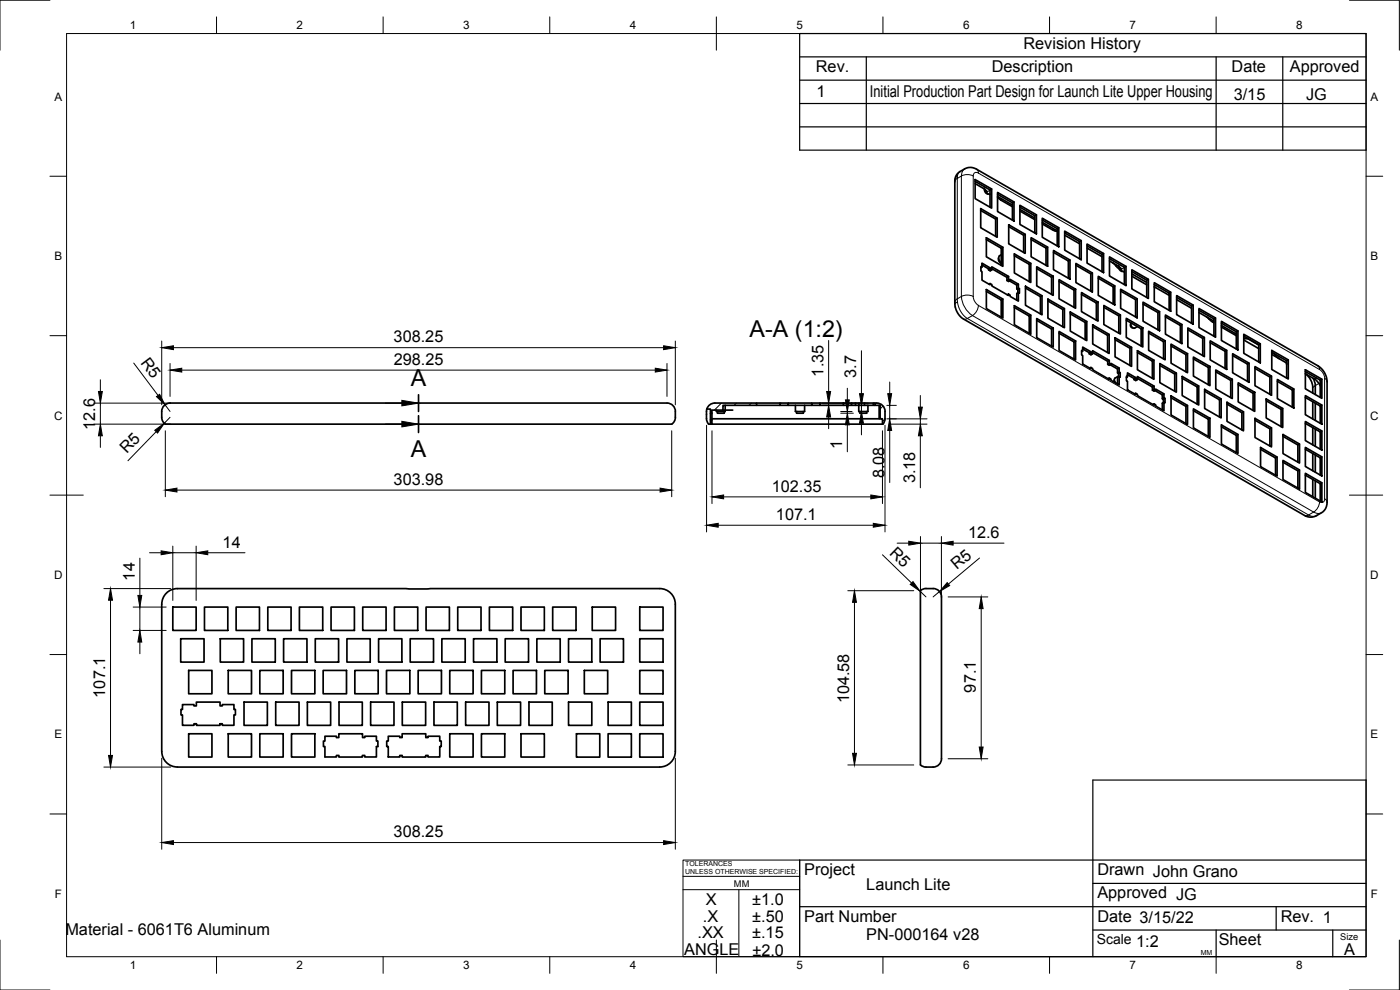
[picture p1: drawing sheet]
<svg xmlns="http://www.w3.org/2000/svg" width="420mm" height="297mm" viewBox="0 0 420 297" stroke-linecap="round" stroke-linejoin="round" font-family="sans-serif">
<!-- layer: Visible -->
<g fill="none" stroke="#000" stroke-width=".51">
<path d="M287.5 52l2.9-1.7h1.2l1.4 .4 103.4 59.7 1.3 1.8 .6 2.1v36.6l-.4 1.5-.5 .8-.8 .6-2.3 1.2-1.4 .1-1.2-.3-103.2-59.5-1.5-2.1-.4-2.2v-36.8l.2-1.2zM292.7 54.4l4.4 2.6v5.2M292.7 53.9l4.9 2.8v5.7l-4.9-2.8zM292.7 55.1l2.5 1.4M295.2 56.5l1.1 1.1M295.4 56.7a1.31 1.31 0 0 0 1.1 1.5M295.6 56.8a1.51 1.51 0 0 0 1.6 1.5M297.6 56.7l-.5 .3M299.4 58.3l4.4 2.6v5.1M299.4 57.7l4.9 2.9v5.7l-4.9-2.8zM299.4 59l4.4 2.5M299.4 59.2l1 .8 3.4 2"/>
<path d="M294.3 63.1l4.5 2.6v5.2M294.3 62.6l5 2.9v5.7l-5-2.9zM294.7 79.5l2 1.2v.3l.5 .3 .4-.3M294.7 79l2.4 1.4v.3l.5 .3v-.9l5.1 2.8v1l.4 .3v-.4l2.5 1.5v1.2l.3 .1v1.4l-.3-.2v2.5l-2.5-1.4v-.4l-.4-.2v.4l-5-2.9v-.4l-.6-.3v.4l-2.4-1.4v-2.6l-.3-.2v-1.3l.3 .1zM296 71.9l4.5 2.6v5.1M296 71.3l5 2.9v5.7l-5-2.8zM299.3 65.5l-.5 .2M299.7 77.4a1.37 1.37 0 0 0 .8 1.6M300 76.7a1.55 1.55 0 0 0 .5 2.2M300.5 76.4l-.5 .3M301 74.2l-.5 .3M302.7 68l4.5 2.6v5.1"/>
<path d="M302.7 67.4l5 2.9v5.7l-5-2.8zM304.3 60.6l-.5 .3M304.4 76.7l4.5 2.6v5.2M304.4 76.2l5 2.8v5.8l-5-2.9zM306.1 62.2l4.5 2.5v5.2M306.1 61.6l4.9 2.9v5.7l-4.9-2.9zM306.1 62.8l4.5 2.6M306.1 63.3l4.5 2.6M307.7 70.3l-.5 .3M309.4 79l-.5 .3M309.5 71.9l4.4 2.5v5.2M309.5 71.3l4.9 2.9v5.7l-4.9-2.9z"/>
<path d="M311 64.5l-.4 .2M312.8 66l4.5 2.6v5.2M312.8 67.2l3.6 2 .9 .2M312.8 65.5l5 2.8v5.7l-5-2.8zM312.8 66.7l4.5 2.6M314.4 74.2l-.5 .2M316.2 75.7l4.4 2.6v5.2M316.2 75.2l4.9 2.8v5.8l-4.9-2.9zM317.8 68.3l-.5 .3M319.5 69.9l4.5 2.6v5.1M319.5 69.3l5 2.9v5.7l-5-2.8zM319.5 70.6l4.5 2.5"/>
<path d="M321.1 78l-.5 .3M322.9 79.6l4.5 2.6v5.1M322.9 79l4.9 2.9v5.7l-4.9-2.8zM324.5 72.2l-.5 .3M326.2 73.8l4.5 2.5v5.2M326.2 73.2l5 2.9v5.7l-5-2.9zM326.2 74.4l4.5 2.6M331.2 76.1l-.5 .2M333 77.6l4.4 2.6v5.2M333 78.3l2.8 1.6 .8 .9M333 77.1l4.9 2.8v5.8l-4.9-2.9zM333.9 78.8l1 .9"/>
<path d="M334.9 79.7l1 1M335.7 79.9a1.31 1.31 0 0 0 1.1 1.5M337.9 79.9l-.5 .3M294.7 80.1l-.3 .2M296 87.4l4.5 2.6v5.2M296 86.9l5 2.8v5.7l-5-2.8zM297.1 85.1l-.3 .2M297.1 80.4l-.4 .3M297.1 80.7l-.4 .3M297.6 80.6l4.6 2.6v1l.5 .2 .4-.2M301 89.7l-.5 .3M302.7 88.3l-.4 .2"/>
<path d="M302.7 82.9l-.5 .3M302.7 83.9l-.5 .3M303 84.3l2.2 1.2v1.2l.3 .2v1M304.4 92.3l4.5 2.5v5.2M304.4 91.7l5 2.9v5.7l-5-2.9zM305.6 87.8l-.4 .3v2M305.6 85.3l-.4 .2M305.6 86.5l-.4 .2M305.9 86.6l-.4 .3M307.8 86.4l4.5 2.6v5.2M307.8 85.9l4.9 2.8v5.8l-4.9-2.9zM309.4 94.6l-.5 .2"/>
<path d="M311.1 80.6l4.5 2.6v5.1M311.1 96.1l4.5 2.6v5.2M311.1 80l5 2.9v5.7l-5-2.8zM311.1 95.6l5 2.8v5.7l-5-2.8zM312.7 88.7l-.4 .3M314.5 90.3l4.5 2.6v5.2M314.5 89.8l4.9 2.8v5.7l-4.9-2.8zM316.1 98.4l-.5 .3M316.1 82.9l-.5 .3M317.8 84.5l4.5 2.5v5.2M317.8 100l4.5 2.6v5.1M317.8 99.4l5 2.9v5.7l-5-2.8z"/>
<path d="M317.8 83.9l5 2.9v5.7l-5-2.9zM319.4 92.6l-.4 .3M321.2 94.2l4.5 2.5v5.2M321.2 93.6l5 2.9v5.7l-5-2.9zM322.8 86.8l-.5 .2M324.6 88.3l4.4 2.6v5.2M324.6 87.8l4.9 2.8v5.8l-4.9-2.9zM326.2 96.5l-.5 .2M327.8 81.9l-.4 .3M327.9 98l4.5 2.6v5.2M327.9 97.5l5 2.8v5.8l-5-2.9zM329.5 90.6l-.5 .3"/>
<path d="M329.6 83.5l4.5 2.5v5.2M329.6 82.9l5 2.9v5.7l-5-2.9zM331.3 92.2l4.5 2.6v5.2M331.3 91.7l4.9 2.8v5.7l-4.9-2.8zM334.6 85.8l-.5 .2M335.9 80a1.51 1.51 0 0 0 1.6 1.4M336.2 94.5l-.4 .3M336.3 87.3l4.5 2.6v5.2M336.3 86.8l5 2.8v5.8l-5-2.9zM337.3 81.5l.1 .1M338 96.1l4.5 2.5v5.2M338 95.5l5 2.9v5.7l-5-2.9z"/>
<path d="M339.3 97.3l.1 .7 .6 .4M339.4 96.9a1.2 1.2 0 0 0 1.1 1.5M339.7 81.5l4.4 2.6v5.1M339.7 80.9l4.9 2.9v5.7l-4.9-2.8zM339.7 82.9l4.4 2.6M339.7 82.2l4.4 2.6M341.3 89.6l-.5 .3M341.3 98l-.8 .5M343 98.4l-.5 .2M343 91.2l4.5 2.6v5.2M343 90.7l5 2.8v5.7l-5-2.8zM344.6 83.8l-.5 .3"/>
<path d="M344.7 99.9l4.5 2.6v5.2M344.7 99.4l5 2.8v5.8l-5-2.9zM346.4 86.1l.4 .1M346.4 85.4l4.5 2.6v5.1M346.4 84.8l4.9 2.9v5.7l-4.9-2.9zM346.4 86l4.5 2.6M348 93.5l-.5 .3M349.8 95.1l4.4 2.5v5.2M349.8 94.5l4.9 2.9v5.7l-4.9-2.8zM351.3 87.7l-.4 .3M353.1 89.2l4.5 2.6v5.2M353.1 88.7l5 2.8v5.8l-5-2.9z"/>
<path d="M353.1 89.9l4.5 2.6M354.7 97.4l-.5 .2M356.5 98.9l4.5 2.6v5.2M356.5 98.4l4.9 2.8v5.8l-4.9-2.9zM358.1 91.5l-.5 .3M359.8 93.1l4.5 2.6v5.2M359.8 92.6l5 2.8v5.7l-5-2.8zM359.8 93.8l4.5 2.6M362.1 95.1l2.2 1.7M364.8 95.4l-.5 .3M366.6 97l4.4 2.6v5.1M366.6 96.4l4.9 2.9v5.7l-4.9-2.8z"/>
<path d="M366.6 97.6l4.4 2.6M366.6 98.1l4.4 2.6M371.5 99.3l-.5 .3M322.8 102.3l-.5 .3M324.9 104.7l2 1.1v.4l.5 .3 .5-.3M324.9 105.3l-.3 .2M327.4 105.5l-.5 .3M327.4 105.9l-.5 .3M327.4 110.2l-.4 .3M327.9 105.8l4.5 2.6v.9l.5 .3 .5-.3M332.9 100.3l-.5 .3M332.9 113.4l-.4 .2"/>
<path d="M332.9 108.1l-.5 .3M332.9 109.1l-.5 .2M333.2 109.5l2.2 1.2v1.2l.3 .2v1M334.4 114l.1 .7M334.6 101.9l4.5 2.6v5.2M334.6 101.4l5 2.8v5.7l-5-2.8zM335.2 115.2h.2M335.7 112.8l-1.2 .8v.8l.5 .6M335.9 113v2.5l-2.5-1.4v-.4l-.5-.3v.4l-5-2.8v-.4l-.5-.4v.4l-2.5-1.4v-2.5l-.3-.2v-1.4l.3 .2v-1.2l2.5 1.4v.4l.5 .3v-1l5 2.9v1l.5 .2v-.3l2.5 1.4v1.2l.3 .2v1.4l-.3-.2-.5 .2v2.1M335.9 111.6l-.5 .3M335.9 110.4l-.5 .3M336.2 111.8l-.5 .3"/>
<path d="M338.4 112.4l1.9 1.2v.3l.5 .3 .5-.3M338.4 111.9l2.4 1.4v.3l.5 .3v-.9l5.1 2.9v.9l.4 .3v-.4l2.5 1.5v1.2l.3 .1v1.4l-.3-.2v2.6l-2.5-1.5v-.3l-.5-.3v.4l-4.9-2.9v-.4l-.6-.3v.4l-2.4-1.4v-2.6l-.3-.2v-1.3l.3 .2zM338.4 113.1l-.3 .1M339.6 104.2l-.5 .3M340.8 118l-.3 .2M340.8 113.3l-.5 .3M340.8 113.6l-.5 .3M341.3 113.5l4.6 2.6v1l.5 .3 .4-.3M341.4 105.8l4.4 2.5v5.2M341.4 105.2l4.9 2.9v5.7l-4.9-2.9zM346.3 108.1l-.5 .2M346.4 115.9l-.5 .2"/>
<path d="M346.4 116.8l-.5 .3M346.6 117.2l2.2 1.3v1.1l.3 .2v1M348.1 109.7l4.5 2.5v5.2M348.1 109.1l4.9 2.8v5.8l-4.9-2.9zM349.3 118.2l-.5 .3M349.3 119.4l-.5 .2M349.6 119.5l-.5 .3M349.7 102.2l-.5 .3M351.5 103.8l4.4 2.6v5.2M351.5 119.3l4.4 2.6v5.2M351.5 118.8l4.9 2.9v5.7l-4.9-2.9zM351.5 103.3l4.9 2.8v5.7l-4.9-2.8z"/>
<path d="M353 111.9l-.4 .3M354.8 113.5l4.5 2.6v5.1M354.8 113l4.9 2.8v5.7l-4.9-2.8zM356.4 106.1l-.5 .3M358.2 107.7l4.4 2.5v5.2M358.2 107.1l4.9 2.9v5.7l-4.9-2.9zM359.7 115.8l-.4 .3M361.4 101.2l-.4 .3M361.5 117.4l4.5 2.6v5.1M361.5 116.8l5 2.9v5.7l-5-2.8zM363.1 110l-.5 .2M363.2 102.8l4.5 2.6v5.2"/>
<path d="M363.2 102.3l5 2.8v5.7l-5-2.8zM364.9 111.6l4.5 2.5v5.2M364.9 111l4.9 2.8v5.8l-4.9-2.9zM366.5 119.7l-.5 .3M368.2 105.1l-.5 .3M369.8 113.8l-.4 .3M369.9 106.7l4.5 2.5v5.2M369.9 106.1l5 2.9v5.7l-5-2.8zM371.6 115.4l4.5 2.6v5.2M371.6 114.9l5 2.8v5.7l-5-2.8zM373.3 100.8l4.5 2.6v5.2M373.3 100.3l4.9 2.9v5.7l-4.9-2.9z"/>
<path d="M373.3 102l4.5 2.6M373.3 101.5h1.2M374.4 101.6l3.4 1.9M374.9 109l-.5 .2M376.6 117.7l-.5 .3M376.6 110.5l4.5 2.6v5.2M376.6 110l5 2.8v5.8l-5-2.9zM378.2 103.2l-.4 .2M380 119.7l5 2.9v5.7l-5-2.9zM381.6 112.8l-.5 .3M381.7 105.7l4.4 2.6v5.1M381.7 105.1l4.9 2.9v5.7l-4.9-2.8z"/>
<path d="M381.7 105.8l.8 .4M381.7 106.3l1.9 1.1M382.4 106.1l1.1 1.3 2.4 1.4M383.3 114.4l4.5 2.6v5.2M383.3 113.9l5 2.8v5.7l-5-2.8zM385.9 108.8l.3 .1v.5M386.6 108l-.5 .3M388.3 116.7l-.5 .3M391.8 112.1l3.1 1.9 1.3 1.8M391.8 111.5l4.4 2.6v5.1M391.8 119.3l4.4 2.5v5.2M391.8 118.7l4.9 2.8v5.8l-4.9-2.9z"/>
<path d="M391.8 110.9l4.9 2.9v5.7l-4.9-2.8zM391.8 112.2a5.9 5.9 0 0 1 2.2 5.7M394 113.5l.7 1.7v3.2M396.7 113.8l-.5 .3M202.7 123.5v1.7M202.7 123.4a3 3 0 0 0-3.9-2.5h-147.1a2.68 2.68 0 0 0-3.2 2.6 4 4 0 0 0 .7 3.4l.4 .4h151.9a2.24 2.24 0 0 0 1.2-2.1M212.1 122.7v3.6a1.05 1.05 0 0 0 1.1 1M213.2 126h.5v1.3h-.5zM213.2 124.1v1.9M213.7 124.1v1.9M213.7 127.3h51.1M213.7 125.7h50.4"/>
<path d="M215.3 123.5v.5h2v-.5M217 123h.4M217.6 123h2.3M217.6 121.6v1.9h-2.6v-.5M227.1 121.6v-.7h-12.6l-1.5 .5-.9 1.3M227.1 121.6h-10.1v1.4h-3.3v1.1h-.5v-1.4h-1.1M227.1 120.9h7M227.1 121.6h7M234.1 120.9h2.5v.7h-2.5zM236.6 120.9h7M236.6 121.6h7M238.7 121.6v1.9h2.8v-1.9"/>
<path d="M239.1 123.5v.5h2v-.5M243.6 120.9h2.5v.7h-2.5zM246.1 120.9h7M246.1 121.6h7M253.1 120.9h2.5v.7h-2.5zM255.6 120.9h7M255.6 121.6h7M256.8 120.9v.7M257.7 121.6v1.9h2.8v-1.9M257.8 120.9v.7M258.1 123.5v.5h2v-.5M259.4 120.9v.7"/>
<path d="M262.1 120.9v.7M262.6 120.9a2.58 2.58 0 0 1 3 2.5v2.5l-.4 1.1-.4 .3v-1.6h-.7v-4.1h-1.5zM263.8 121.6v4.1M346.3 121.2l-.3 .2M349.3 120.7l-.5 .3v2M356.4 121.7l-.5 .2M358.2 123.2l4.4 2.6v5.2M358.2 122.7l4.9 2.8v5.7l-4.9-2.8zM363.1 125.5l-.5 .3M366.6 128l4.4 2.6v5.2M366.6 127.5l4.9 2.9v5.7l-4.9-2.9zM368.2 121.2l4.5 2.6v5.2"/>
<path d="M368.2 120.7l5 2.9v5.7l-5-2.9zM371.5 130.4l-.5 .2M373.2 123.6l-.5 .2M376.6 126.1l4.5 2.6v5.1M376.6 125.5l5 2.9v5.7l-5-2.8zM378.3 134.8l4.5 2.6v5.2M378.3 134.3l5 2.8v5.8l-5-2.9zM380 120.3l4.5 2.5v5.2M381.6 128.4l-.5 .3M383.3 137.1l-.5 .3M385 122.6l-.5 .2M385 130.9l4.5 2.6v5.2"/>
<path d="M385 138.7l4.5 2.6v5.2M385 130.4l5 2.8v5.7l-5-2.8zM385 138.1l5 2.9v5.7l-5-2.8zM390 133.2l-.5 .3M391.8 134.8l4.4 2.6v5.1M391.8 127l4.4 2.6v5.2M391.8 126.5l4.9 2.8v5.8l-4.9-2.9zM391.8 134.2l4.9 2.9v5.7l-4.9-2.8zM394 120.5v5.2M394 128.3v5.2M394 136.1v5.1M394.7 121v5.1"/>
<path d="M394.7 128.7v5.2M394.7 136.5v5.2M396.7 137.1l-.5 .3M396.7 129.3l-.5 .3M396.7 121.5l-.5 .3M390 141l-.5 .3M391.8 142.6l4.4 2.5v5.2M391.8 142l4.9 2.9v5.7l-4.9-2.8zM394 143.8v5.2M394.7 144.3v5.2M396.7 144.9l-.5 .2M280 176.6h-2.1a1.73 1.73 0 0 0-1.7 .7v52.2l1.3 .6 2.5 .1"/>
<path d="M280 176.6a3 3 0 0 1 2.6 3.9v46.5a2.68 2.68 0 0 1-2.6 3.2M51.9 182.1h7v7.1h-7zM54.2 191.7h7v7h-7zM61.4 182.1h7v7.1h-7zM66.1 191.7h7v7h-7zM70.9 182.1h7v7.1h-7zM75.6 191.7h7v7h-7zM80.4 182.1h7v7.1h-7zM85.1 191.7h7v7h-7zM89.9 182.1h7v7.1h-7zM94.6 191.7h7v7h-7zM99.4 182.1h7v7.1h-7z"/>
<path d="M104.1 191.7h7v7h-7zM108.9 182.1h7v7.1h-7zM113.6 191.7h7v7h-7zM118.4 182.1h7v7.1h-7zM123.1 191.7h7v7h-7zM127.9 182.1h7v7.1h-7zM132.6 191.7h7v7h-7zM137.4 182.1h7v7.1h-7zM142.1 191.7h7v7h-7zM146.9 182.1h7v7.1h-7zM151.6 191.7h7v7h-7zM156.4 182.1h7v7.1h-7z"/>
<path d="M161.1 191.7h7v7h-7zM165.9 182.1h7v7.1h-7zM170.6 191.7h7v7h-7zM177.7 182.1h7v7.1h-7zM180.1 191.7h7v7h-7zM192 191.7h7v7h-7zM192 182.1h7v7.1h-7zM54.8 211.4h3.4v.4h.7v-1.1h7.1v1.1h.7v-.4h3.5v1.5h.5v1.6h-.5v3.1h-3.5v-.4h-.7v.4h-7v-.4h-.8v.4h-3.4v-3.1h-.5v-1.6h.5zM56.6 201.2h7v7h-7zM68.5 201.2h7v7h-7zM73.2 210.7h7v6.9h-7zM78 201.2h7v7h-7z"/>
<path d="M82.7 210.7h7v6.9h-7zM87.5 201.2h7v7h-7zM92.2 210.7h7v6.9h-7zM97 201.2h7v7h-7zM101.7 210.7h7v6.9h-7zM106.5 201.2h7v7h-7zM111.2 210.7h7v6.9h-7zM116 201.2h7v7h-7zM120.7 210.7h7v6.9h-7zM125.5 201.2h7v7h-7zM130.2 210.7h7v6.9h-7zM135 201.2h7v7h-7z"/>
<path d="M139.7 210.7h7v6.9h-7zM144.5 201.2h7v7h-7zM149.2 210.7h7v6.9h-7zM154 201.2h7v7h-7zM158.7 210.7h7v6.9h-7zM163.5 201.2h7v7h-7zM170.6 210.7h7v6.9h-7zM175.4 201.2h7v7h-7zM182.5 210.7h7v6.9h-7zM192 201.2h7v7h-7zM192 210.7h7v6.9h-7zM53.2 230.2h144.8"/>
<path d="M53.2 230.1a4.7 4.7 0 0 1-4.7-4.6l.1-44.2a4.7 4.7 0 0 1 4.6-4.7h144.8a4.7 4.7 0 0 1 4.7 4.7v44.2a4.7 4.7 0 0 1-4.7 4.6M56.6 220.2h7v6.9h-7zM68.5 220.2h7v6.9h-7zM78 220.2h7v6.9h-7zM87.5 220.2h7v6.9h-7zM97.5 220.9h3.5v.4h.7v-1.1h7.1v1.1h.7v-.4h3.5v1.4h.4v1.7h-.4v3.1h-3.5v-.4h-.7v.4h-7.1v-.4h-.7v.4h-3.5v-3.1h-.4v-1.7h.4zM116.5 220.9h3.5v.4h.7v-1.1h7.1v1.1h.7v-.4h3.5v1.4h.4v1.7h-.4v3.1h-3.5v-.4h-.7v.4h-7.1v-.4h-.7v.4h-3.5v-3.1h-.4v-1.7h.4zM135 220.2h7v6.9h-7zM144.5 220.2h7v6.9h-7zM156.4 220.2h7v6.9h-7zM173 220.2h7v7h-7zM182.5 220.2h7v7h-7z"/>
<path d="M192 220.2h7v7h-7z"/>
</g>
<!-- layer: Visible Narrow -->
<g fill="none" stroke="#000" stroke-width=".3">
<path d="M287.3 53.5l-.6 .5-.1 .5M287.3 53.5v36.2l1.2-.8M287.4 52.7l-.6 .6-.2 .6M288.1 51.5l-.6 .7-.2 1.3 1.2-.7M288.5 52.8v36.1M288.5 52.8l1.8-.4 1.8 .4M289.5 50.7l-.6 .6-.3 1.5M292.1 52.8a.94 .94 0 0 1 .4-1 .94 .94 0 0 1 1.1 .1l102.4 59M292.1 52.8v36.1M292.7 54.4v.1M293.1 50.8l.4 .4 .1 .7M295.7 56.2l-.5 .3"/>
<path d="M297.1 57.1l-.8 .5M299.6 59.1l-.2 .1M300.8 59.8l-.4 .2M316.5 68.8l-.4 .3M317.3 69.3l-.2 .1M335.1 79.6l-.3 .1M336.1 79.4l-.6 .3M287.4 90.6l-.8 .7M287.4 90.6l-.1-1-.6 .5-.1 .6M287.4 90.6l.4 1.7 .6 1.2 .8 1.1 1.1 1M288.5 89l1.8-.5 1.8 .5M288.6 88.9a7.3 7.3 0 0 0 3.3 5.8"/>
<path d="M290.3 95.6l102.5 59 1.3 .3 1.1-.2M290.3 95.6l-1.1 .1M291.8 94.7l102.4 58.9-1.5 .9M291.8 94.7l-1.5 .9M292.1 88.9l.4 1.6 1.1 1.1 102.4 59M293.6 91.6l-.5 1.7-1.2 1.4M337.4 80.3l-.8 .5M363.1 95.7l-.2 .1M364.3 96.3l-.4 .3M373.6 101l-.3 .2M382 106l-.3 .2M384.4 107.3l-.6 .3"/>
<path d="M386.1 108.6l-.2 .2M394.7 115.8l-.7 .4M395.1 113.4l-.6 .3M395.5 109.7l.4 .5 .1 .7M395.8 115l-1.1 .7M396 110.9l1.1 1.1 .5 1.5 .5 .5 .2 .6M397.5 113.5v36.2M392.7 154.5l-1.1 .2M396 150.6l-.5 1.7-1.3 1.3 1.5 .5 .9-.2M396 150.6a.94 .94 0 0 0 1.1 .1 .94 .94 0 0 0 .5-1l.5 .4 .2 .6"/>
</g>
<!-- layer: Border -->
<g fill="none" stroke="#000" stroke-width=".3">
<path d="M15 .1h-15v15M20 10.1h390v276.9h-390zM65 5.1v5M115 5.1v5M165 5.1v5M215 5.1v10M265 5.1v5M315 5.1v5M365 5.1v5M405 .1h15v15M15 52.9h5M410 52.9h5"/>
<path d="M15 100.7h5M410 100.7h5M15 148.6h10M405 148.6h10M15 196.4h5M410 196.4h5M15 244.2h5M410 244.2h5M0 282.1v14.9h15M65 287v5M115 287v5M165 287v5"/>
<path d="M215 282.1v9.9M265 287v5M315 287v5M365 287v5M420 282.1v14.9h-15"/>
</g>
<!-- layer: TitleBlock -->
<g fill="none" stroke="#000" stroke-width=".36">
<path d="M240 10.1h170v34.9h-170zM240 17.1h170M260 17.1v27.9M365 17.1v27.9M385 17.1v27.9M240 38.1h170M240 31.1h170M240 24.1h170M410 258h-170v29h170v-53h-82v53M240 272h170M328 279h82M328 265.1h82"/>
<path d="M365 279v8M383 272v7M400 279v8"/>
</g>
<path d="M205 258h35v29h-35zM205 262.9h35M205 266.9h35M221.7 266.9v20" fill="none" stroke="#000" stroke-width=".3"/>
<!-- layer: Hatching -->
<path d="M213.7 123.8l-.3 .3M216.5 121l-2.1 2M221 121l-.7 .6M225.5 121l-.7 .6M234.5 121l-.4 .3M265 121.8l-.9 .9M265.6 125.7l-.8 .8" fill="none" stroke="#000" stroke-width=".3"/>
<!-- layer: Annotations -->
<path d="M125.6 118.5v5M125.6 124.7v5.1" fill="none" stroke="#000" stroke-width=".51"/>
<path d="M115.6 121h5M115.6 127.3h5" fill="none" stroke="#000" stroke-width=".3"/>
<path d="M120.6 120.1l5 .9-5 .8zM120.6 126.4l5 .9-5 .8z" fill="#000" stroke="#000" stroke-width=".3"/>
<!-- layer: Dimensions -->
<g fill="none" stroke="#000" stroke-width=".3">
<path d="M30.1 113.9v3.6M40.1 108.9l7.3 9.7M48.5 102.3v19.2M51 109.1v9.8M52 104.3h147.2M54.5 111h142.2M200.2 109.1v9.8M202.7 102.3v19.2M248.7 102.2v15.3M254.3 116.5v3.5M258.5 105.2v12.9M267 114.6v3.5"/>
<path d="M276.2 118.7v3.5M28.1 121h23.1M28.1 127.3h23.1M30.1 121v6.3M30.1 130.8v3.4M46.9 129.5l-8.5 8.7M49.5 121.5l1.5 2M49.6 129.3v19.7M51 125.2l-1.7 1.8M201.6 129.3v19.7M212 127.6v32M213.7 129.3v21.8"/>
<path d="M246.7 121h13.9M246.7 121.6h13.9M248.7 121v.6M248.7 125.1v3.5M252.3 124h3.8M252.3 123.5h3.4M254.3 123.5v.5M254.3 127.5v8.1M258.5 121.6v1.9M258.5 127v3.5M259.7 123.5h.8M264.8 129.3v21.8"/>
<path d="M265.6 127.6v32M266.1 125.7h12.1M266.1 121.6h2.9M266.8 127.3h11.4M267 121.6v4.1M267 129.2v15.6M276.2 125.7v1.6M276.2 130.8v15.6M53.1 147.1h145M215.5 157.6h46.6M217.2 149.1h44.1M31.2 176.6h20"/>
<path d="M42 167.5v11.2M44.9 165.8h3.5M51.9 163.9v16.3M51.9 165.8h7M58.9 163.9v16.3M62.4 165.8h11.1M254.4 177.2h19.8M264.8 166.5l8.8 8.4M269.2 163h3.5M276.1 177.4l1.8 1.7M276.2 161v18.3M276.2 163h6.3"/>
<path d="M282 177.5l-2 1.6M282.5 161v18.3M284.5 179.1h12M286 163h15.3M294 167.4l-9.4 7.8M33.2 180.1v46.6M40 189.2h9.9M40 182.1h9.9M42 182.1v7.1M42 192.6v3.6M256.4 180.7v45.3M294.5 182.6v41.5"/>
<path d="M31.2 230.2h20M48.5 227.5v27.3M202.7 227.5v27.3M254.4 229.5h19.8M284.5 227.7h12M52 252.8h147.2"/>
</g>
<g fill="#000" stroke="#000" stroke-width=".3">
<path d="M29.5 117.5h1.2l-.6 3.5zM47 119l.9-.7 1.6 3.2zM48.5 104.3l3.5-.6v1.2zM51 111l3.5-.5v1.1zM196.7 110.5l3.5 .5-3.5 .6zM199.2 103.7l3.5 .6-3.5 .6zM248.1 117.5h1.2l-.6 3.5zM253.7 120h1.2l-.6 3.5zM258 118.1h1.1l-.6 3.5zM266.4 118.1h1.2l-.6 3.5zM30.1 127.3l.6 3.5h-1.2zM46.4 129.1l2.9-2.1-2 2.9z"/>
<path d="M248.7 121.6l.6 3.5h-1.2zM254.3 124l.6 3.5h-1.2zM258.5 123.5l.6 3.5h-1.1zM267 125.7l.6 3.5h-1.2zM275.6 122.2h1.2l-.6 3.5zM276.2 127.3l.6 3.5h-1.2zM49.6 147.1l3.5-.6v1.1zM198.1 146.5l3.5 .6-3.5 .5zM212 157.6l3.5-.6v1.2zM213.7 149.1l3.5-.6v1.2zM261.3 148.5l3.5 .6-3.5 .6zM262.1 157l3.5 .6-3.5 .6z"/>
<path d="M41.4 178.7h1.1l-.5 3.4zM48.4 165.3l3.5 .5-3.5 .6zM58.9 165.8l3.5-.5v1.1zM272.7 162.4l3.5 .6-3.5 .6zM274 174.5l2.1 2.9-2.9-2zM284.3 174.8l.7 .9-3 1.8zM282.5 163l3.5-.6v1.2zM33.2 176.6l.6 3.5h-1.2zM42 189.2l.5 3.4h-1.1zM256.4 177.2l.6 3.5h-1.1zM294.5 179.1l.5 3.5h-1.1zM32.6 226.7h1.2l-.6 3.5z"/>
<path d="M255.9 226h1.1l-.6 3.5zM293.9 224.1h1.1l-.5 3.6zM48.5 252.8l3.5-.6v1.2zM199.2 252.2l3.5 .6-3.5 .6z"/>
</g>
<g font-size="7">
<text x="225" y="101.2">A-A (1:2)</text>
<text x="123.3" y="116">A</text>
<text x="123.3" y="137.3">A</text>
</g>
<g font-size="4.9">
<text x="307.1" y="14.6">Revision History</text>
<text x="244.9" y="21.6">Rev.</text>
<text x="297.6" y="21.6">Description</text>
<text x="369.6" y="21.6">Date</text>
<text x="387.1" y="21.6">Approved</text>
<text x="245" y="29.1">1</text>
<text x="261.1" y="29.1">Initial Production Part Design for Launch Lite Upper Housing</text>
<text x="370.2" y="30.1">3/15</text>
<text x="392" y="30.1">JG</text>
<text x="118.1" y="102.8">308.25</text>
<text x="42" y="108.9" transform="rotate(53 42 108.9)">R5</text>
<text x="118.2" y="109.5">298.25</text>
<text x="247.1" y="113" transform="rotate(-90 247.1 113)">1.35</text>
<text x="257" y="113.3" transform="rotate(-90 257 113.3)">3.7</text>
<text x="28.6" y="129" transform="rotate(-90 28.6 129)">12.6</text>
<text x="38.1" y="136.4" transform="rotate(-46 38.1 136.4)">R5</text>
<text x="252.8" y="134.6" transform="rotate(-90 252.8 134.6)">1</text>
<text x="265.5" y="143.5" transform="rotate(-90 265.5 143.5)">8.08</text>
<text x="118.1" y="145.5">303.98</text>
<text x="231.6" y="147.5">102.35</text>
<text x="274.7" y="145.1" transform="rotate(-90 274.7 145.1)">3.18</text>
<text x="232.9" y="156">107.1</text>
<text x="290.5" y="161.4">12.6</text>
<text x="66.8" y="164.3">14</text>
<text x="266.7" y="166.1" transform="rotate(44 266.7 166.1)">R5</text>
<text x="287.2" y="171.1" transform="rotate(-40 287.2 171.1)">R5</text>
<text x="40.5" y="174.2" transform="rotate(-90 40.5 174.2)">14</text>
<text x="31.6" y="209.3" transform="rotate(-90 31.6 209.3)">107.1</text>
<text x="292.9" y="207.8" transform="rotate(-90 292.9 207.8)">97.1</text>
<text x="254.9" y="211" transform="rotate(-90 254.9 211)">104.58</text>
<text x="118.1" y="251.2">308.25</text>
<text x="241.3" y="262.6">Project</text>
<text x="329.3" y="262.6">Drawn John Grano</text>
<text x="260" y="267">Launch Lite</text>
<text x="329.3" y="269.5">Approved JG</text>
<text x="211.9" y="271.6">X</text>
<text x="225.8" y="271.6">±1.0</text>
<text x="19.6" y="280.6">Material - 6061T6 Aluminum</text>
<text x="209.3" y="281.5">.XX</text>
<text x="211" y="276.5">.X</text>
<text x="225.7" y="281.6">±.15</text>
<text x="225.8" y="276.6">±.50</text>
<text x="241.3" y="276.5">Part Number</text>
<text x="329.3" y="276.5">Date 3/15/22</text>
<text x="384.3" y="276.5">Rev. 1</text>
<text x="205.3" y="286.6">ANGLE</text>
<text x="225.8" y="286.7">±2.0</text>
<text x="260" y="282.1">PN-000164 v28</text>
<text x="341" y="284">1:2</text>
<text x="365.8" y="283.6">Sheet</text>
<text x="403.4" y="286.5">A</text>
</g>
<text font-size="4.2" x="329.1" y="283.1">Scale</text>
<g font-size="3.5">
<text x="39" y="8.8">1</text>
<text x="89" y="8.8">2</text>
<text x="139" y="8.8">3</text>
<text x="189" y="8.8">4</text>
<text x="239" y="8.8">5</text>
<text x="289" y="8.8">6</text>
<text x="339" y="8.8">7</text>
<text x="389" y="8.8">8</text>
<text x="16.3" y="30.2">A</text>
<text x="411.3" y="30.2">A</text>
<text x="16.3" y="78">B</text>
<text x="411.3" y="78">B</text>
<text x="16.2" y="125.9">C</text>
<text x="411.2" y="125.9">C</text>
<text x="16.2" y="173.7">D</text>
<text x="411.2" y="173.7">D</text>
<text x="16.3" y="221.6">E</text>
<text x="411.3" y="221.6">E</text>
<text x="16.4" y="269.4">F</text>
<text x="411.4" y="269.4">F</text>
<text x="39" y="290.8">1</text>
<text x="89" y="290.8">2</text>
<text x="139" y="290.8">3</text>
<text x="189" y="290.8">4</text>
<text x="239" y="290.8">5</text>
<text x="289" y="290.8">6</text>
<text x="339" y="290.8">7</text>
<text x="389" y="290.8">8</text>
</g>
<g font-size="2.8">
<text x="220.3" y="266.1">MM</text>
<text x="402.3" y="282.1">Size</text>
</g>
<g font-size="2.1">
<text x="205.6" y="259.8">TOLERANCES</text>
<text x="205.6" y="262.3">UNLESS OTHERWISE SPECIFIED:</text>
<text x="360.4" y="286.5">MM</text>
</g>
</svg>
